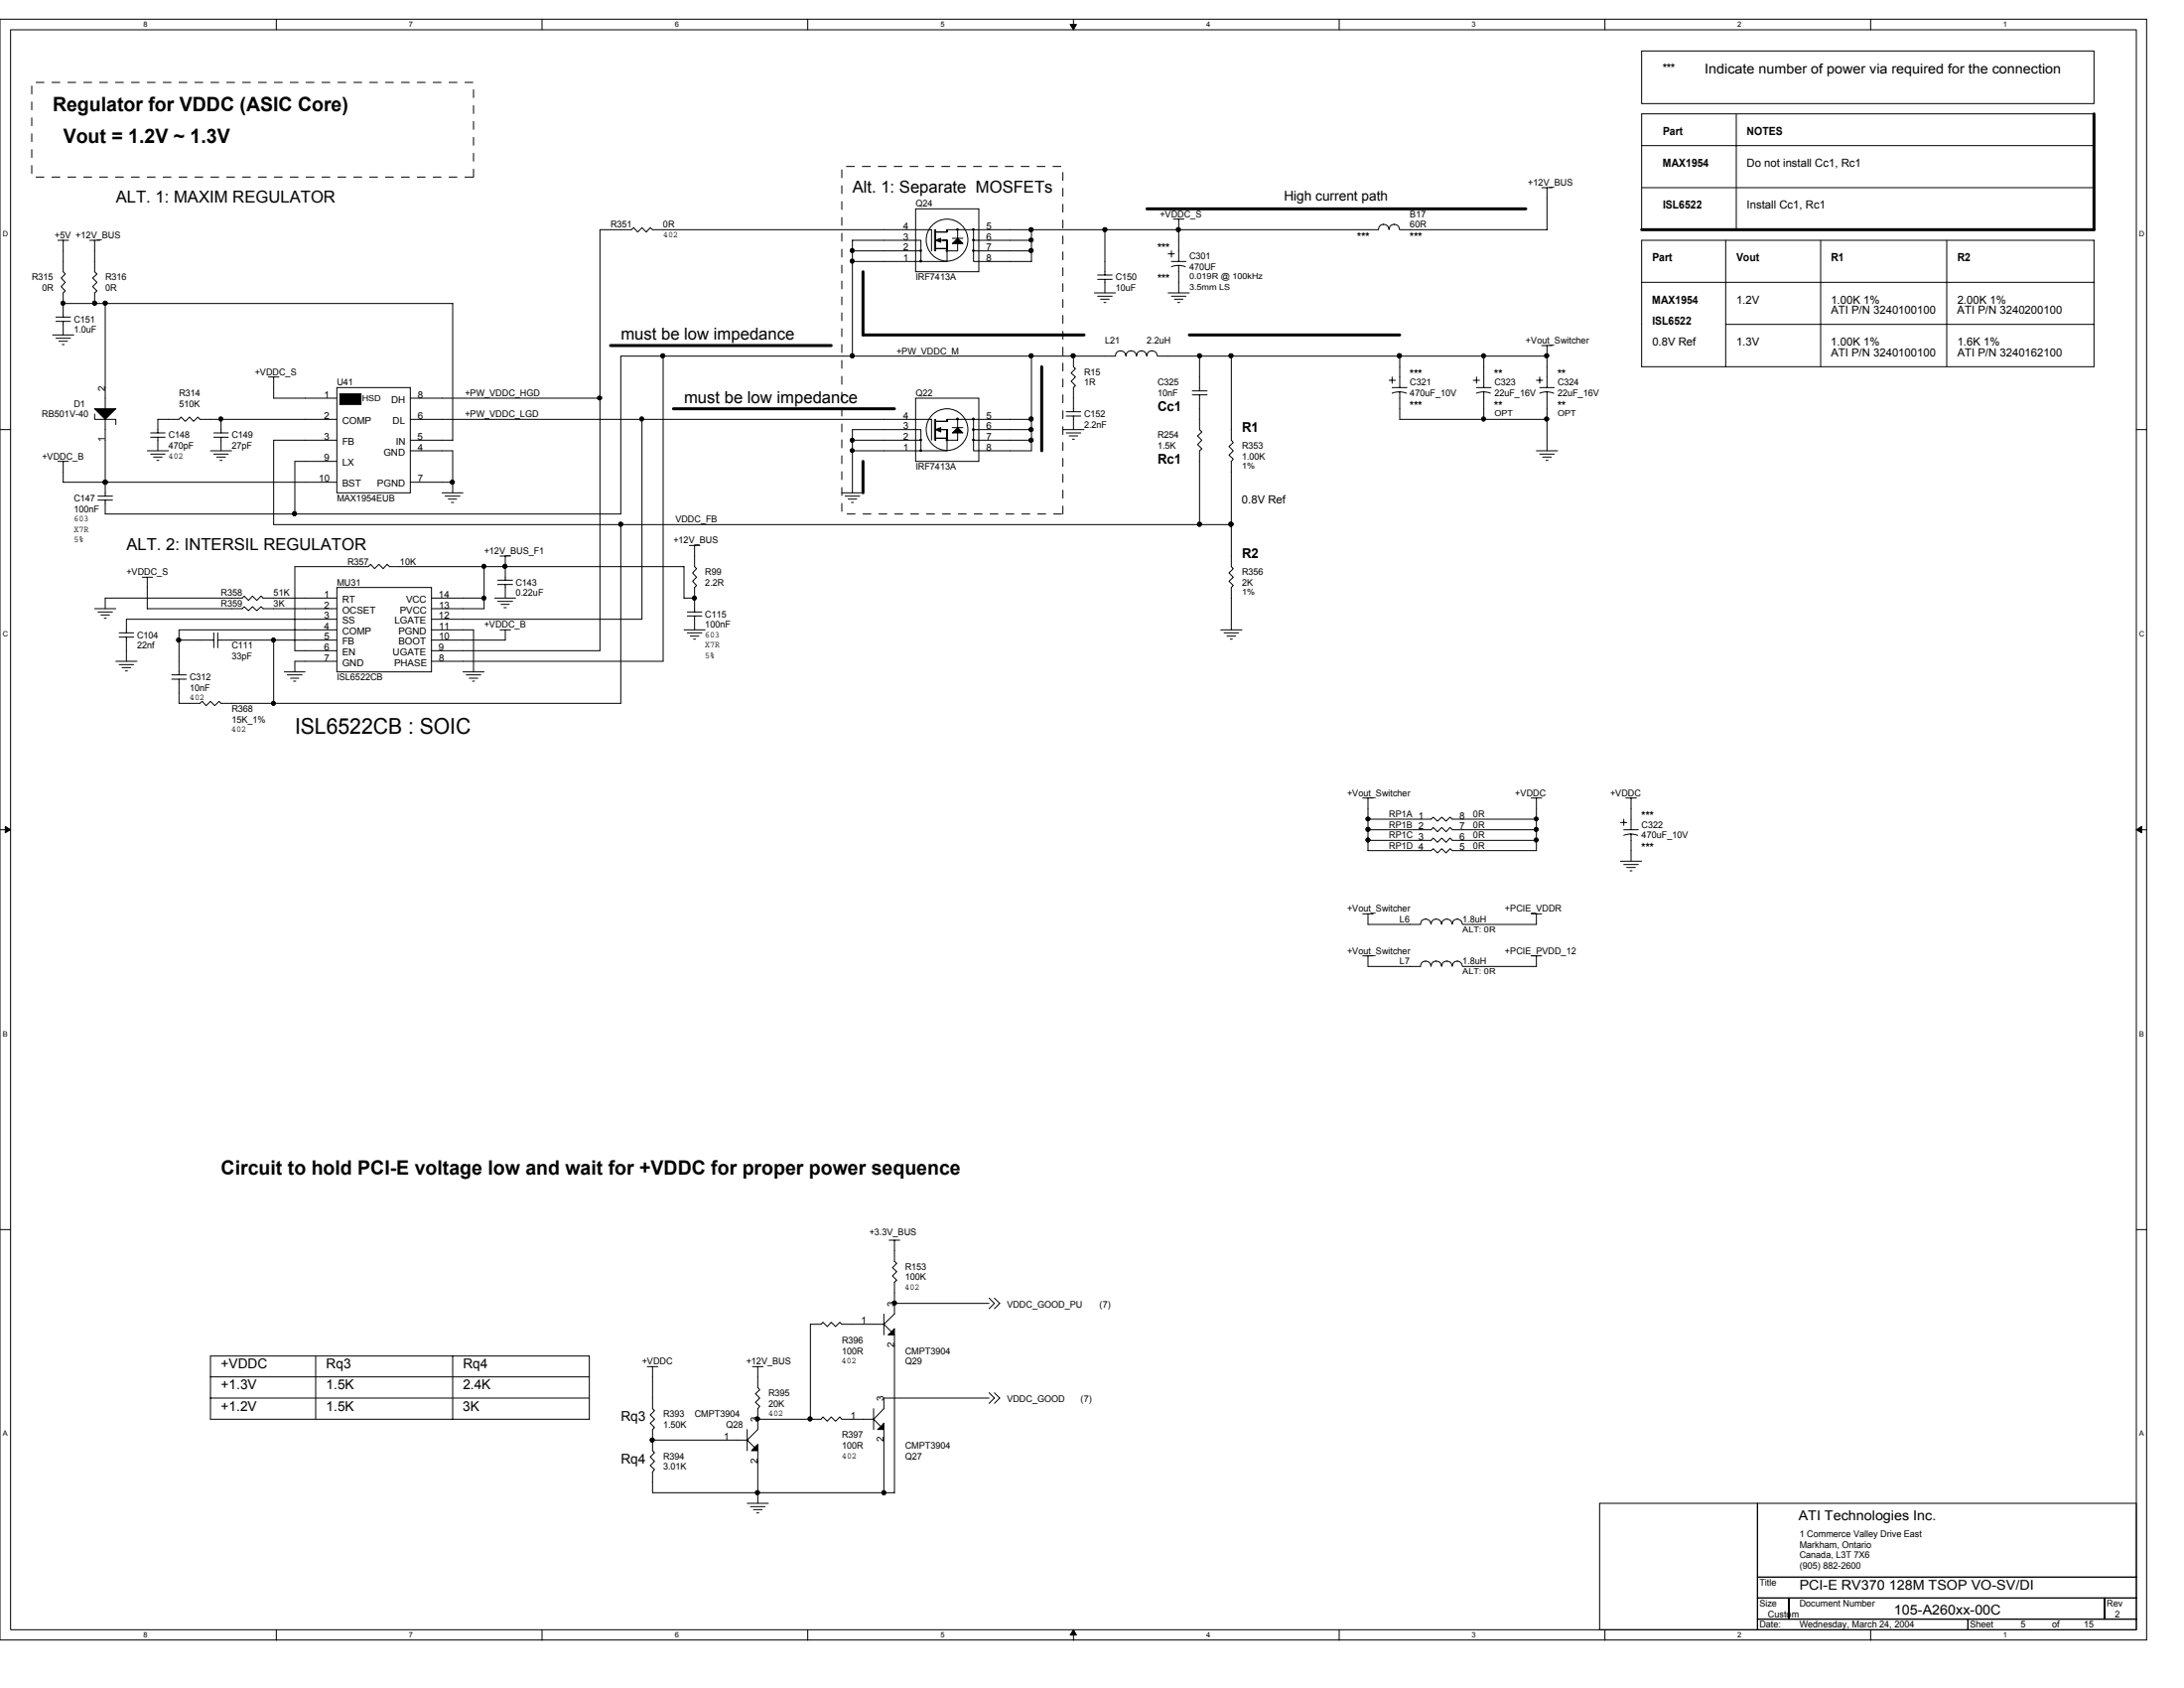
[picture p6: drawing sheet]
<svg xmlns="http://www.w3.org/2000/svg" width="279mm" height="216mm" viewBox="0 0 279 216" stroke-linecap="round" stroke-linejoin="round" font-family="sans-serif">
<path d="M0 2.5h274.6v207.3h-274.6zM1.4 3.8h271.9v204.6h-271.9z" fill="none" stroke="#000" stroke-width=".13"/>
<g fill="#fff">
<path d="M18.3 2.6h.5v1.1h-.5z"/>
<path d="M18.3 208.6h.5v1.1h-.5z"/>
</g>
<path d="M35.3 2.5v1.3M35.3 208.4v1.4" fill="none" stroke="#000" stroke-width=".13"/>
<g fill="#fff">
<path d="M52.3 2.6h.5v1.1h-.5z"/>
<path d="M52.3 208.6h.5v1.1h-.5z"/>
</g>
<path d="M69.3 2.5v1.3M69.3 208.4v1.4" fill="none" stroke="#000" stroke-width=".13"/>
<g fill="#fff">
<path d="M86.3 2.6h.5v1.1h-.5z"/>
<path d="M86.3 208.6h.5v1.1h-.5z"/>
</g>
<path d="M103.3 2.5v1.3M103.3 208.4v1.4" fill="none" stroke="#000" stroke-width=".13"/>
<g fill="#fff">
<path d="M120.3 2.6h.5v1.1h-.5z"/>
<path d="M120.3 208.6h.5v1.1h-.5z"/>
</g>
<path d="M137.3 2.5v1.3M137.3 208.4v1.4" fill="none" stroke="#000" stroke-width=".13"/>
<path d="M136.9 3.1h.8l-.4 .7zM137.3 208.4l.4 .7h-.8z" fill="#000" stroke="#000" stroke-width=".13"/>
<g fill="#fff">
<path d="M154.3 2.6h.5v1.1h-.5z"/>
<path d="M154.3 208.6h.5v1.1h-.5z"/>
</g>
<path d="M171.3 2.5v1.3M171.3 208.4v1.4" fill="none" stroke="#000" stroke-width=".13"/>
<g fill="#fff">
<path d="M188.3 2.6h.5v1.1h-.5z"/>
<path d="M188.3 208.6h.5v1.1h-.5z"/>
</g>
<path d="M205.3 2.5v1.3M205.3 208.4v1.4" fill="none" stroke="#000" stroke-width=".13"/>
<g fill="#fff">
<path d="M222.3 2.6h.5v1.1h-.5z"/>
<path d="M222.3 208.6h.5v1.1h-.5z"/>
</g>
<path d="M239.3 2.5v1.3M239.3 208.4v1.4" fill="none" stroke="#000" stroke-width=".13"/>
<g fill="#fff">
<path d="M256.3 2.6h.5v1.1h-.5z"/>
<path d="M256.3 208.6h.5v1.1h-.5z"/>
<path d="M.3 29.4h.7v1h-.7z"/>
<path d="M273.6 29.4h.7v1h-.7z"/>
<path d="M.3 80.5h.7v1.1h-.7z"/>
<path d="M273.6 80.5h.7v1.1h-.7z"/>
</g>
<path d="M0 54.9h1.4M273.3 54.9h1.4" fill="none" stroke="#000" stroke-width=".13"/>
<g fill="#fff">
<path d="M.3 131.7h.7v1.1h-.7z"/>
<path d="M273.6 131.7h.7v1.1h-.7z"/>
</g>
<path d="M0 106.1h1.4M273.3 106.1h1.4" fill="none" stroke="#000" stroke-width=".13"/>
<path d="M.7 105.7l.7 .4-.7 .4zM273.3 106.1l.7-.4v.8z" fill="#000" stroke="#000" stroke-width=".13"/>
<g fill="#fff">
<path d="M.3 182.8h.7v1.1h-.7z"/>
<path d="M273.6 182.8h.7v1.1h-.7z"/>
</g>
<g fill="none" stroke="#000" stroke-width=".13">
<path d="M210 14.6h57.9v14.8h-57.9zM210 6.5h57.9v6.8h-57.9zM210 18.6h57.9M222.1 14.6v14.8M7.4 30.7h1.4M8.1 30.7v4.1l.2 .3-.5 .5 .5 .5-.5 .6 .5 .5-.2 .3v3.1M8.1 38.8h49.8v17.5h-5.4M11.5 30.7h1.3M12.1 30.7v4.1l.3 .3-.5 .5 .5 .5-.5 .6 .5 .5-.3 .3v1.3M13.5 38.8v13.5M109.1 32.1h8.7M117.1 26.7h8.1v8.1h-8.1z"/>
<path d="M117.8 33.4v-2.7h-8.7v14.9M119.2 32.1v-2.7h-35.7l-.3-.3-.5 .6-.6-.6-.5 .6-.5-.6-.3 .3h-4v53.8h-21.6M119.5 29.4v2.7M119.7 29.4v2.7M119.7 31.8h1.5M120.4 30.7h.8v2.7h-12.1M121.8 30.5h1.4M122.5 29.4v2.7h-1.3M124.5 29.4v4h7.5v-4M124.5 32.1h7.5M124.5 30.7h7.5M140 37.5h2.7"/>
<path d="M140.4 37.9h1.9M140.4 35.7h1.9M140.4 35.2h1.9M140.8 38.3h1.1M141.2 38.7h.3M141.4 29.4v5.8M141.4 35.7v1.8M149.4 37.5h2.7M149.4 32.5h.8M149.9 34.1l.8-.1 .9 .1M149.9 33.4h1.8M149.9 37.9h1.8"/>
<path d="M149.9 32.1v.8M150.1 28h1.4M150.2 38.3h1.1M150.7 38.7h.2M150.8 28v5.4M150.8 34v3.5M176.4 29.3a.66 .66 0 0 1 .6-.6 .66 .66 0 0 1 .7 .6M176.4 29.4h-55.2v.3h-1.5M177.7 29.3a.66 .66 0 0 1 .7-.6 .66 .66 0 0 1 .6 .6M197.2 24h1.4M197.9 24v5.4h-18.8M210 30.7h57.9v16.2h-57.9z"/>
<path d="M210 24h57.9M210 36.1h57.9M220.8 30.7v16.2M232.9 30.7v16.2M249 30.7v16.2M6.7 42.8h2.7M7.2 43.3h1.8M7.2 41.1h1.8M7.2 40.6h1.8M7.4 59h1.4M7.5 43.6h1.1M8 44.1h.2"/>
<path d="M8.1 59v2.7h35M8.1 41.1v1.7M12.1 53v.6h2.7v.7M13.5 53.6v9.9M18.8 57.7h2.7M19.3 58.1h1.8M19.3 55.4h1.8M19.3 55.9h1.8M19.6 58.5h1.1M20.1 58.9h.2M20.2 55.9v1.8M26.9 57.7h2.7"/>
<path d="M27.3 58.1h1.9M27.3 55.4h1.9M27.3 55.9h1.9M27.7 58.5h1.1M28.2 58.9h.2M28.3 53.6v1.8M28.3 55.9v1.8M34.3 48.2h1.4M35 48.2v2.7h8.1M43.1 49.6h9.4v13.4h-9.4zM43.1 53.6h-17.5l-.3-.3-.5 .6-.5-.6-.6 .6-.5-.6-.3 .3h-2.7v1.8M43.1 56.3h-8.1v10.8h122.5"/>
<path d="M43.1 59h-5.4v6.7M52.5 50.9h24.3M52.5 53.6h66.7v2.7M52.5 57.7h5.4v5.3M82.1 53.6v25.6h-26.9M84.8 45.6v39h-29.6M109.1 56.3h8.7M117.1 50.9h8.1v8.1h-8.1zM117.8 57.7v-2.8h-8.7v8.1M119.5 53.6v2.7M119.7 56h1.5M119.7 53.6v2.7"/>
<path d="M120.4 54.9h.8v2.8h-12.1M121.8 54.7h1.4M122.5 53.6v2.7h-1.3M124.5 56.3h7.5M124.5 54.9h7.5M132 45.6v12.1h-7.5v-4.1M132 53.6h-10.8v.3h-1.5M136 54.9h2.7M136.4 55.4h1.9M136.4 53.2h1.9M136.4 52.7h1.9M136.8 55.8h1.1"/>
<path d="M137.2 56.2h.3M137.3 45.6v1.3l.3 .3-.6 .5 .6 .5-.6 .6 .6 .5-.3 .3v3.1M137.3 53.2v1.7M142.7 45.5a.66 .66 0 0 1 .7-.6 .66 .66 0 0 1 .6 .6M142.7 45.6h-63.3v20.1h-65.9v-1.7M144.1 45.5a.66 .66 0 0 1 .6-.6 .66 .66 0 0 1 .7 .6M145.4 45.5a.63 .63 0 0 1 .6-.6 .63 .63 0 0 1 .7 .6M146.7 45.5a.66 .66 0 0 1 .7-.6 .66 .66 0 0 1 .6 .6M148.1 45.6h49.8M152.5 50.5h1.9M152.5 50h1.9M153.5 50.5v4.4l.3 .3-.6 .6 .6 .5-.6 .6 .6 .5-.3 .3v9.4"/>
<path d="M153.5 45.6v4.4M157.5 45.6v10.7l.3 .3-.6 .5 .6 .6-.6 .5 .6 .5-.3 .3v13.5l.3 .2-.6 .6 .6 .5-.6 .5 .6 .6-.3 .2v5.5M177.7 48.6h.8M178.1 50.3l.9-.2 .9 .2M178.1 49.6h1.9M178.1 48.2v.8M179.1 45.6v4M179.1 50.1v3.5h18.8M188.5 48.6h.8M188.9 50.3l.9-.2 .9 .2M188.9 48.2v.8M188.9 49.6h1.9"/>
<path d="M189.8 45.6v4M189.8 50.1v3.5M196.6 57.7h2.7M196.6 48.6h.8M197 50.3l.9-.2 .9 .2M197 58.1h1.8M197 49.6h1.8M197 48.2v.8M197.2 44.2h1.4M197.4 58.5h1.1M197.8 58.9h.2M197.9 44.2v5.4"/>
<path d="M197.9 50.1v7.6M220.8 41.5h47.1M12.1 77.9h2.7M12.5 63.5h1.9M12.5 78.3h1.9M12.5 64h1.9M12.9 78.7h1.1M13.3 79.1h.3M18.2 73.8h1.3M18.8 73.8v4.1h12.2l.2-.3 .6 .5 .5-.5 .6 .5 .5-.5 .3 .3h9.4M43.1 75.1h12.1v10.8h-12.1zM43.1 76.5h-9.4l-.3-.3-.5 .6-.6-.6-.5 .6-.6-.6-.2 .3h-17.5v1.4"/>
<path d="M43.1 79.2h-26.9v1.7M52.5 61.7h5.4M55.2 76.5h6.7M56.6 63h2.6M56.9 63.5h1.9M57.4 63.8h1M57.7 64.3h.3M61.9 72.5v5.4h-6.7M63.3 76.5h2.7M63.7 76.9h1.9M63.7 74.8h1.9M63.7 74.2h1.9"/>
<path d="M64 71.1h1.3M64.1 77.3h1.1M64.5 77.7h.3M64.6 71.1v3.1M64.6 74.8v1.7M79.4 67.1v22.9h-51.1l-.3-.3-.5 .6-.6-.6-.5 .6-.5-.6-.3 .3h-2.7v-3.1M87.9 78.3h1.9M87.9 78.8h1.9M88.2 69.8h1.3M88.9 69.8v2.7l.2 .2-.5 .6 .5 .5-.5 .5 .5 .6-.2 .2v3.2M88.9 76.5h-1.4v-4h-37.7l-.3-.3-.5 .5-.5-.5-.6 .5-.5-.5-.3 .3h-9.4v10.7h5.4M88.9 78.8v1.8"/>
<path d="M107.7 63h2.7M108.1 63.5h1.9M108.5 63.8h1.1M108.9 64.3h.3M14.8 84.6h2.7M15.2 80.9h1.9M15.2 85h1.9M15.2 81.5h1.9M15.6 85.4h1.1M16 85.8h.3M16.2 81.5v3.1M22 86.3h1.8"/>
<path d="M22 86.9h1.8M22.9 81.9h4.4M27.3 80.9v1.9M27.9 81.9h15.2M27.9 80.9v1.9M35 81.9v8.1M36.4 85.9h2.6M36.7 86.3h2M37.2 86.7h1M37.5 87.1h.3M43.1 80.6h-20.2v5.7M43.1 84.6h-5.4v1.3"/>
<path d="M55.2 80.6h5.4v5.3M59.2 85.9h2.7M59.6 86.3h1.9M60 86.7h1.1M60.5 87.1h.2M64 80.6h1.3M64.6 80.6v1.3h-9.4M87.5 80.6h2.7M87.9 80.9h1.9M88.3 81.4h1.1M88.7 81.7h.3M156.2 80.6h2.7"/>
<path d="M156.6 80.9h1.9M157 81.4h1.1M157.4 81.7h.2M174.3 116.9h1.4M174.3 102.1h1.4M175 107.5h8.1l.2-.3 .6 .5 .5-.5 .6 .5 .5-.5 .3 .3h10.8v1.3h-10.8l-.3-.3-.5 .6-.6-.6-.5 .6-.6-.6-.2 .3h-8.1zM175 107.5v-1.4h8.1l.2-.3 .6 .6 .5-.6 .6 .6 .5-.6 .3 .3h10.8v1.4M175 106.1v-1.3h8.1l.2-.3 .6 .5 .5-.5 .6 .5 .5-.5 .3 .3h10.8v1.3M175 116.9v1.3h6.7M175 102.1v2.7M181.7 118.2a.66 .66 0 0 1 .7-.6 .66 .66 0 0 1 .6 .6M183.1 118.2a.66 .66 0 0 1 .6-.6 .66 .66 0 0 1 .7 .6"/>
<path d="M184.4 118.2a.66 .66 0 0 1 .7-.6 .66 .66 0 0 1 .7 .6M185.8 118.2a.64 .64 0 0 1 .6-.6 .64 .64 0 0 1 .7 .6M195.9 116.9h1.3M195.9 102.1h1.3M196.6 116.9v1.3h-9.5M196.6 102.1v2.7M207.3 110.2h2.7M207.3 105.2h.8M207.7 106.8l.9-.1 .9 .1M207.7 110.6h1.9M207.7 104.8v.8M207.7 106.1h1.9"/>
<path d="M208 102.1h1.3M208.1 111h1.1M208.5 111.4h.3M208.7 102.1v4M208.7 106.7v3.5M174.3 122.3h1.4M175 122.3v1.3h6.7M181.7 123.6a.66 .66 0 0 1 .7-.7 .66 .66 0 0 1 .6 .7M183.1 123.6a.66 .66 0 0 1 .6-.7 .66 .66 0 0 1 .7 .7M184.4 123.6a.66 .66 0 0 1 .7-.7 .66 .66 0 0 1 .7 .7M185.8 123.6a.64 .64 0 0 1 .6-.7 .64 .64 0 0 1 .7 .7M195.9 122.3h1.3"/>
<path d="M196.6 122.3v1.3h-9.5M0 157.3h1.4M113.7 158.6h1.4M114.4 158.6v2.7l.3 .3-.5 .5 .5 .5-.5 .6 .5 .5-.3 .3v4.1l-1.3 1.3 .9 .9M273.3 157.3h1.4M26.9 178.8h48.5M26.9 173.4h48.5v8.1h-48.5zM26.9 176.1h48.5M40.4 173.4v8.1M57.9 173.4v8.1M82.8 174.8h1.4M96.3 174.8h1.3"/>
<path d="M96.9 174.8v2.7l.3 .3-.6 .5 .6 .5-.6 .6 .6 .5-.3 .3v2.6l-1.3 1.4 .9 .9M113.1 169.4h-5.4l-.3-.3-.5 .6-.6-.6-.5 .6-.5-.6-.3 .3h-1.3v12.1M113.1 168.1v2.6M114.4 170.7v20.2h-30.9v-2.6l.2-.3-.5-.5 .5-.6-.5-.5 .5-.6-.2-.3v-2.7l.2-.2-.5-.6 .5-.5-.5-.5 .5-.6-.2-.2v-5.4M114.4 166.7h12.1M126.5 178.1l.7 .7-.7 .7M126.5 166l.7 .7-.7 .7M126.5 178.8h-13.4v1.4l-1.3 1.3 .9 1M127.2 178.1l.7 .7-.7 .7M127.2 166l.7 .7-.7 .7M83.5 184.2h12.1M95.6 192.3h2.7"/>
<path d="M95.6 182.8v2.7M96 192.7h1.9M96.4 193.1h1.1M96.8 193.5h.3M96.9 181.5h8.1l.3-.3 .5 .6 .5-.6 .6 .6 .5-.6 .3 .3h4.1M96.9 185.5v6.8M111.8 180.2v2.6M113.1 182.8v8.1M204.6 192.3h20.2v16.1h-20.2zM224.8 192.3h48.5v9.4h-48.5zM224.8 201.7h48.5v2.7h-48.5zM224.8 204.4h4.1v2.7h-4.1z"/>
<path d="M224.8 207.1h27v1.3h-27zM228.9 204.4h40.3v2.7h-40.3zM251.8 207.1h21.5v1.3h-21.5zM269.2 204.4h4.1v2.7h-4.1z"/>
<circle cx="121.1" cy="30.7" r="2.68"/>
<circle cx="121.2" cy="54.9" r="2.67"/>
</g>
<g fill="#000" stroke="#000" stroke-width=".13">
<path d="M7.9 38.6l.1-.1 .3 .1-.1 .4h-.2h-.1z" fill-rule="evenodd"/>
<path d="M7.9 38.6l.1-.1 .3 .1-.1 .4h-.2h-.1z" fill-rule="evenodd"/>
<path d="M108.9 31.9l.1-.1 .2 .1v.3l-.2 .1-.1-.1z" fill-rule="evenodd"/>
<path d="M108.9 33.2l.1-.1 .2 .2v.3l-.2 .1-.1-.1z" fill-rule="evenodd"/>
<path d="M108.9 31.9l.1-.1 .2 .1v.3l-.2 .1-.1-.1z" fill-rule="evenodd"/>
<path d="M108.9 33.2l.1-.1 .2 .2v.3l-.2 .1-.1-.1z" fill-rule="evenodd"/>
<path d="M117.7 33.3l.2 .1-.1 .1z" fill-rule="evenodd"/>
<path d="M117.7 32h.2v.1h-.2z" fill-rule="evenodd"/>
<path d="M119.7 30.7l.7-.2v.5z" fill-rule="evenodd"/>
<path d="M121.1 32h.1v.1h-.1z" fill-rule="evenodd"/>
<path d="M121.8 31.2l.7-.7 .7 .7z" fill-rule="evenodd"/>
<path d="M122.4 29.3h.1v.1h-.1z" fill-rule="evenodd"/>
<path d="M124.4 29.3h.2v.1h-.2z" fill-rule="evenodd"/>
<path d="M124.4 30.6h.2v.2h-.2z" fill-rule="evenodd"/>
<path d="M124.4 32h.2v.1h-.2z" fill-rule="evenodd"/>
<path d="M12.1 52.3h2.7l-1.3 1.3z" fill-rule="evenodd"/>
<path d="M28.1 53.4l.1-.1 .3 .2-.1 .3h-.2h-.1z" fill-rule="evenodd"/>
<path d="M28.1 53.4l.1-.1 .3 .2-.1 .3h-.2h-.1z" fill-rule="evenodd"/>
<path d="M43.5 50.4h2.7v1.3h-2.7z" fill-rule="evenodd"/>
<path d="M81.9 53.4l.2-.1 .2 .2v.3h-.2h-.2z" fill-rule="evenodd"/>
<path d="M81.9 53.4l.2-.1 .2 .2v.3h-.2h-.2z" fill-rule="evenodd"/>
<path d="M108.9 45.3h.1l.2 .1v.3l-.2 .1-.1-.1z" fill-rule="evenodd"/>
<path d="M108.9 45.3h.1l.2 .1v.3l-.2 .1-.1-.1z" fill-rule="evenodd"/>
<path d="M108.9 57.5h.3l.1 .1-.1 .2-.2 .1-.1-.1z" fill-rule="evenodd"/>
<path d="M108.9 56.1l.1-.1 .2 .2v.3l-.2 .1-.1-.1z" fill-rule="evenodd"/>
<path d="M108.9 45.3h.1l.2 .1v.3l-.2 .1-.1-.1z" fill-rule="evenodd"/>
<path d="M108.9 45.3h.1l.2 .1v.3l-.2 .1-.1-.1z" fill-rule="evenodd"/>
<path d="M108.9 57.5h.3l.1 .1-.1 .2-.2 .1-.1-.1z" fill-rule="evenodd"/>
<path d="M108.9 56.1l.1-.1 .2 .2v.3l-.2 .1-.1-.1z" fill-rule="evenodd"/>
<path d="M117.7 57.6h.2v.1h-.2z" fill-rule="evenodd"/>
<path d="M117.7 56.2h.2v.1h-.2z" fill-rule="evenodd"/>
<path d="M119.7 54.9l.7-.2v.5z" fill-rule="evenodd"/>
<path d="M121.1 56.2h.1v.1h-.1z" fill-rule="evenodd"/>
<path d="M121.8 55.4l.7-.7 .7 .7z" fill-rule="evenodd"/>
<path d="M122.4 53.5l.2 .1-.1 .1z" fill-rule="evenodd"/>
<path d="M124.4 53.5l.2 .1-.1 .1z" fill-rule="evenodd"/>
<path d="M124.4 54.9h.2l-.1 .2z" fill-rule="evenodd"/>
<path d="M124.4 56.2h.2v.1h-.2z" fill-rule="evenodd"/>
<path d="M189.6 45.3h.2l.2 .1v.3l-.2 .1-.2-.1z" fill-rule="evenodd"/>
<path d="M189.6 53.4l.2-.1 .2 .2v.3h-.2h-.2z" fill-rule="evenodd"/>
<path d="M189.6 45.3h.2l.2 .1v.3l-.2 .1-.2-.1z" fill-rule="evenodd"/>
<path d="M189.6 53.4l.2-.1 .2 .2v.3h-.2h-.2z" fill-rule="evenodd"/>
<path d="M61.7 76.3l.2-.1 .2 .2v.3l-.2 .1-.2-.1z" fill-rule="evenodd"/>
<path d="M61.7 72.2h.2l.2 .1v.3l-.2 .1-.2-.1z" fill-rule="evenodd"/>
<path d="M61.7 76.3l.2-.1 .2 .2v.3l-.2 .1-.2-.1z" fill-rule="evenodd"/>
<path d="M61.7 72.2h.2l.2 .1v.3l-.2 .1-.2-.1z" fill-rule="evenodd"/>
<path d="M88.7 76.3l.1-.1 .2 .2v.3l-.2 .1-.1-.1z" fill-rule="evenodd"/>
<path d="M88.7 76.3l.1-.1 .2 .2v.3l-.2 .1-.1-.1z" fill-rule="evenodd"/>
<path d="M34.8 89.8l.2-.1 .2 .1-.1 .3-.1 .1-.2-.1z" fill-rule="evenodd"/>
<path d="M34.8 81.7l.2-.1 .2 .1-.1 .3-.1 .1-.2-.1z" fill-rule="evenodd"/>
<path d="M34.8 89.8l.2-.1 .2 .1-.1 .3-.1 .1-.2-.1z" fill-rule="evenodd"/>
<path d="M34.8 81.7l.2-.1 .2 .1-.1 .3-.1 .1-.2-.1z" fill-rule="evenodd"/>
<path d="M196.4 104.6h.3l.1 .1-.1 .2-.2 .1-.1-.1z" fill-rule="evenodd"/>
<path d="M196.4 107.3l.1-.1 .2 .1v.3l-.2 .1-.1-.1z" fill-rule="evenodd"/>
<path d="M196.4 105.9l.1-.1 .2 .1v.4h-.2h-.1z" fill-rule="evenodd"/>
<path d="M196.4 104.6h.3l.1 .1-.1 .2-.2 .1-.1-.1z" fill-rule="evenodd"/>
<path d="M196.4 107.3l.1-.1 .2 .1v.3l-.2 .1-.1-.1z" fill-rule="evenodd"/>
<path d="M196.4 105.9l.1-.1 .2 .1v.4h-.2h-.1z" fill-rule="evenodd"/>
<path d="M114.4 169.9v.8h-.8z" fill-rule="evenodd"/>
<path d="M96.5 185.1l.4-.4v.8h-.8z" fill-rule="evenodd"/>
<path d="M113.1 182v.8h-.8z" fill-rule="evenodd"/>
<circle cx="12.1" cy="38.8" r=".26"/>
<circle cx="13.5" cy="38.8" r=".26"/>
<circle cx="131.9" cy="32" r=".26"/>
<circle cx="131.9" cy="29.4" r=".26"/>
<circle cx="131.9" cy="30.7" r=".25"/>
<circle cx="141.3" cy="29.4" r=".26"/>
<circle cx="150.7" cy="29.4" r=".26"/>
<circle cx="76.7" cy="50.9" r=".25"/>
<circle cx="84.8" cy="45.5" r=".26"/>
<circle cx="131.9" cy="53.6" r=".26"/>
<circle cx="131.9" cy="56.3" r=".26"/>
<circle cx="131.9" cy="45.5" r=".26"/>
<circle cx="131.9" cy="54.9" r=".26"/>
<circle cx="137.3" cy="45.5" r=".26"/>
<circle cx="153.5" cy="45.5" r=".26"/>
<circle cx="157.5" cy="45.5" r=".26"/>
<circle cx="179" cy="45.5" r=".26"/>
<circle cx="197.9" cy="45.5" r=".26"/>
<circle cx="197.9" cy="53.6" r=".26"/>
<circle cx="13.5" cy="61.7" r=".26"/>
<circle cx="37.7" cy="65.7" r=".26"/>
<circle cx="57.9" cy="61.7" r=".26"/>
<circle cx="64.6" cy="72.4" r=".26"/>
<circle cx="79.4" cy="67.1" r=".26"/>
<circle cx="153.5" cy="67.1" r=".26"/>
<circle cx="157.5" cy="67.1" r=".26"/>
<circle cx="22.9" cy="81.9" r=".26"/>
<circle cx="175" cy="107.4" r=".26"/>
<circle cx="175" cy="106.1" r=".26"/>
<circle cx="175" cy="104.7" r=".25"/>
<circle cx="114.4" cy="166.7" r=".26"/>
<circle cx="83.4" cy="184.2" r=".26"/>
<circle cx="96.9" cy="181.5" r=".26"/>
<circle cx="96.9" cy="190.9" r=".26"/>
<circle cx="103.6" cy="181.5" r=".26"/>
<circle cx="113.1" cy="190.9" r=".26"/>
</g>
<path d="M267.9 14.6v14.8h-57.9M110.4 34.8v8h28.3M146.7 26.7h48.5M78.1 44.2h28.2M86.1 52.3h28.3M110.4 59v4M133.3 46.9v10.8M152.1 42.8h27" fill="none" stroke="#000" stroke-width=".38"/>
<path d="M4.1 10.5h56.5v12.1h-56.5zM107.7 21.3h28.3v44.4h-28.3z" fill="none" stroke="#000" stroke-width=".13" stroke-dasharray="1 1 1 1 1 1 1 1"/>
<text font-size="2.8" x="37.7" y="93.9">ISL6522CB : SOIC</text>
<g font-size="2.5">
<text x="6.7" y="14.3">Regulator for VDDC (ASIC Core)</text>
<text x="8.1" y="18.3">Vout = 1.2V ~ 1.3V</text>
<text x="28.3" y="150.2">Circuit to hold PCI-E voltage low and wait for +VDDC for proper power sequence</text>
</g>
<g font-size="2.1">
<text x="14.8" y="26">ALT. 1: MAXIM REGULATOR</text>
<text x="109.1" y="24.6">Alt. 1: Separate MOSFETs</text>
<text x="79.4" y="43.4">must be low impedance</text>
<text x="87.5" y="51.5">must be low impedance</text>
<text x="16.2" y="70.4">ALT. 2: INTERSIL REGULATOR</text>
</g>
<g font-size="1.7">
<text x="218.1" y="9.4">Indicate number of power via required for the connection</text>
<text x="164.3" y="25.6">High current path</text>
<text x="148.1" y="52.5">Cc1</text>
<text x="148.1" y="59.3">Rc1</text>
<text x="158.9" y="55.2">R1</text>
<text x="158.9" y="71.4">R2</text>
<text x="28.3" y="177.7">+1.3V</text>
<text x="28.3" y="175">+VDDC</text>
<text x="41.7" y="175">Rq3</text>
<text x="41.7" y="177.7">1.5K</text>
<text x="59.2" y="177.7">2.4K</text>
<text x="59.2" y="175">Rq4</text>
<text x="28.3" y="180.4">+1.2V</text>
<text x="41.7" y="180.4">1.5K</text>
<text x="59.2" y="180.4">3K</text>
<text x="79.4" y="181.8">Rq3</text>
<text x="79.4" y="187.2">Rq4</text>
<text x="230.1" y="194.4">ATI Technologies Inc.</text>
<text x="230.2" y="203.3">PCI-E RV370 128M TSOP VO-SV/DI</text>
<text x="242.3" y="206.5">105-A260xx-00C</text>
</g>
<g font-size="1.4">
<text x="212.7" y="9.2">***</text>
<text x="212.7" y="17.3">Part</text>
<text x="223.5" y="17.3">NOTES</text>
<text x="212.7" y="21.3">MAX1954</text>
<text x="223.5" y="21.3">Do not install Cc1, Rc1</text>
<text x="212.7" y="26.7">ISL6522</text>
<text x="223.5" y="26.7">Install Cc1, Rc1</text>
<text x="148.1" y="32.1">***</text>
<text x="173.7" y="30.7">***</text>
<text x="180.4" y="30.7">***</text>
<text x="211.4" y="33.4">Part</text>
<text x="222.1" y="33.4">Vout</text>
<text x="234.2" y="33.4">R1</text>
<text x="250.4" y="33.4">R2</text>
<text x="148.1" y="36.1">***</text>
<text x="211.4" y="38.8">MAX1954</text>
<text x="211.4" y="41.5">ISL6522</text>
<text x="222.1" y="38.8">1.2V</text>
<text x="234.2" y="38.8">1.00K 1%</text>
<text x="234.2" y="40.2">ATI P/N 3240100100</text>
<text x="250.4" y="40.2">ATI P/N 3240200100</text>
<text x="250.4" y="38.8">2.00K 1%</text>
<text x="211.4" y="44.2">0.8V Ref</text>
<text x="222.1" y="44.2">1.3V</text>
<text x="234.2" y="44.2">1.00K 1%</text>
<text x="234.2" y="45.6">ATI P/N 3240100100</text>
<text x="250.4" y="45.6">ATI P/N 3240162100</text>
<text x="250.4" y="44.2">1.6K 1%</text>
<text x="180.4" y="48.3">***</text>
<text x="180.4" y="52.3">***</text>
<text x="191.2" y="52.3">**</text>
<text x="191.2" y="48.3">**</text>
<text x="199.3" y="48.3">**</text>
<text x="199.3" y="52.3">**</text>
<text x="158.9" y="64.4">0.8V Ref</text>
<text x="210" y="104.8">***</text>
<text x="210" y="108.8">***</text>
</g>
<g font-size="1.2">
<text x="195.5" y="23.7">+12V_BUS</text>
<text x="78.1" y="29.1">R351</text>
<text x="84.8" y="29.1">0R</text>
<text x="115.5" y="29.3">4</text>
<text x="117.1" y="26.5">Q24</text>
<text x="126.2" y="29.3">5</text>
<text x="148.4" y="27.8">+VDDC_S</text>
<text x="180.4" y="27.8">B17</text>
<text x="180.4" y="29.1">60R</text>
<text x="4.1" y="35.9">R315</text>
<text x="7" y="30.5">+5V +12V_BUS</text>
<text x="13.5" y="35.9">R316</text>
<text x="84.8" y="30.4">402</text>
<text x="115.5" y="33.4">1</text>
<text x="115.5" y="32">2</text>
<text x="115.5" y="30.7">3</text>
<text x="117.1" y="35.9">IRF7413A</text>
<text x="126.2" y="30.7">6</text>
<text x="126.2" y="32">7</text>
<text x="126.2" y="33.4">8</text>
<text x="142.7" y="35.9">C150</text>
<text x="152.1" y="33.2">C301</text>
<text x="152.1" y="34.5">470UF</text>
<text x="5.4" y="37.2">0R</text>
<text x="9.4" y="41.3">C151</text>
<text x="13.5" y="37.2">0R</text>
<text x="142.7" y="37.2">10uF</text>
<text x="9.4" y="42.6">1.0uF</text>
<text x="114.7" y="45.3">+PW_VDDC_M</text>
<text x="141.4" y="43.9">L21</text>
<text x="146.7" y="43.9">2.2uH</text>
<text x="195.2" y="43.9">+Vout_Switcher</text>
<text x="5.4" y="53.4">RB501V-40</text>
<text x="9.4" y="52">D1</text>
<text x="13.4" y="50" transform="rotate(-90 13.4 50)">2</text>
<text x="22.9" y="50.7">R314</text>
<text x="22.9" y="52">510K</text>
<text x="32.6" y="48">+VDDC_S</text>
<text x="41.5" y="50.9">1</text>
<text x="41.5" y="53.6">2</text>
<text x="43.1" y="49.3">U41</text>
<text x="43.8" y="51.5">ILIM</text>
<text x="50" y="51.5">DH</text>
<text x="53.4" y="53.6">6</text>
<text x="53.4" y="50.9">8</text>
<text x="59.5" y="50.7">+PW_VDDC_HGD</text>
<text x="59.5" y="53.4">+PW_VDDC_LGD</text>
<text x="115.5" y="53.6">4</text>
<text x="117.1" y="50.7">Q22</text>
<text x="126.2" y="53.6">5</text>
<text x="138.7" y="48">R15</text>
<text x="138.7" y="49.3">1R</text>
<text x="138.7" y="53.4">C152</text>
<text x="148.1" y="49.3">C325</text>
<text x="148.1" y="50.7">10nF</text>
<text x="180.4" y="49.3">C321</text>
<text x="180.4" y="50.7">470uF_10V</text>
<text x="191.2" y="49.3">C323</text>
<text x="191.2" y="50.7">22uF_16V</text>
<text x="199.3" y="49.3">C324</text>
<text x="199.3" y="50.7">22uF_16V</text>
<text x="5.4" y="58.8">+VDDC_B</text>
<text x="13.4" y="56.6" transform="rotate(-90 13.4 56.6)">1</text>
<text x="21.5" y="58.6">402</text>
<text x="21.5" y="56">C148</text>
<text x="21.5" y="57.4">470pF</text>
<text x="29.6" y="56">C149</text>
<text x="29.6" y="57.4">27pF</text>
<text x="41.5" y="56.3">3</text>
<text x="41.5" y="59">9</text>
<text x="43.8" y="54.2">COMP</text>
<text x="43.8" y="56.9">FB</text>
<text x="43.8" y="59.6">LX</text>
<text x="49.1" y="58.3">GND</text>
<text x="50.2" y="54.2">DL</text>
<text x="50.6" y="56.9">IN</text>
<text x="53.4" y="56.3">5</text>
<text x="53.4" y="57.6">4</text>
<text x="115.5" y="57.6">1</text>
<text x="115.5" y="56.3">2</text>
<text x="115.5" y="54.9">3</text>
<text x="126.2" y="54.9">6</text>
<text x="126.2" y="56.3">7</text>
<text x="126.2" y="57.6">8</text>
<text x="138.7" y="54.7">2.2nF</text>
<text x="148.1" y="56">R254</text>
<text x="148.1" y="57.4">1.5K</text>
<text x="158.9" y="57.4">R353</text>
<text x="158.9" y="58.8">1.00K</text>
<text x="9.4" y="64.1">C147</text>
<text x="9.4" y="65.5">100nF</text>
<text x="40.8" y="61.6">10</text>
<text x="43.1" y="64.1">MAX1954EUB</text>
<text x="43.8" y="62.3">BST</text>
<text x="48.3" y="62.3">PGND</text>
<text x="53.4" y="61.6">7</text>
<text x="117.1" y="60.1">IRF7413A</text>
<text x="9.4" y="66.7">603</text>
<text x="9.4" y="68.1">X7R</text>
<text x="9.4" y="69.4">5%</text>
<text x="61.9" y="70.9">+12V_BUS_F1</text>
<text x="86.1" y="69.5">+12V_BUS</text>
<text x="86.4" y="66.8">VDDC_FB</text>
<text x="16.2" y="73.6">+VDDC_S</text>
<text x="28.3" y="77.6">R359</text>
<text x="28.3" y="76.2">R358</text>
<text x="35" y="77.6">3K</text>
<text x="35" y="76.2">51K</text>
<text x="41.5" y="77.8">2</text>
<text x="41.5" y="76.5">1</text>
<text x="43.1" y="74.9">MU31</text>
<text x="43.8" y="77.1">RT</text>
<text x="44.4" y="72.2">R357</text>
<text x="51.2" y="72.2">10K</text>
<text x="51.9" y="77.1">VCC</text>
<text x="56.1" y="76.5">14</text>
<text x="56.1" y="77.8">13</text>
<text x="66" y="74.9">C143</text>
<text x="66" y="76.2">0.22uF</text>
<text x="90.2" y="73.6">R99</text>
<text x="90.2" y="74.9">2.2R</text>
<text x="158.9" y="73.6">R356</text>
<text x="158.9" y="74.9">2K</text>
<text x="17.5" y="81.7">C104</text>
<text x="17.5" y="83">22nf</text>
<text x="29.6" y="83">C111</text>
<text x="41.5" y="79.2">3</text>
<text x="41.5" y="80.5">4</text>
<text x="41.5" y="81.8">5</text>
<text x="41.5" y="83.2">6</text>
<text x="43.8" y="78.4">OCSET</text>
<text x="43.8" y="79.8">SS</text>
<text x="43.8" y="81.2">COMP</text>
<text x="43.8" y="82.5">FB</text>
<text x="43.8" y="83.8">EN</text>
<text x="50.2" y="83.8">UGATE</text>
<text x="50.5" y="79.8">LGATE</text>
<text x="51" y="82.5">BOOT</text>
<text x="51" y="81.2">PGND</text>
<text x="51.1" y="78.4">PVCC</text>
<text x="56.1" y="83.2">9</text>
<text x="56.1" y="79.2">12</text>
<text x="56.1" y="81.8">10</text>
<text x="56.1" y="80.5">11</text>
<text x="61.9" y="80.3">+VDDC_B</text>
<text x="90.2" y="81.5">603</text>
<text x="90.2" y="82.8">X7R</text>
<text x="90.2" y="79">C115</text>
<text x="90.2" y="80.3">100nF</text>
<text x="24.3" y="87">C312</text>
<text x="24.3" y="88.4">10nF</text>
<text x="24.3" y="89.6">402</text>
<text x="29.6" y="84.3">33pF</text>
<text x="41.5" y="84.5">7</text>
<text x="43.1" y="87">ISL6522CB</text>
<text x="43.8" y="85.2">GND</text>
<text x="50.4" y="85.2">PHASE</text>
<text x="56.1" y="84.5">8</text>
<text x="90.2" y="84.2">5%</text>
<text x="29.6" y="93.6">402</text>
<text x="29.6" y="91.1">R368</text>
<text x="29.6" y="92.4">15K_1%</text>
<text x="172.3" y="101.9">+Vout_Switcher</text>
<text x="193.8" y="101.9">+VDDC</text>
<text x="206" y="101.9">+VDDC</text>
<text x="177.7" y="107.2">RP1C 3</text>
<text x="177.7" y="104.5">RP1A 1</text>
<text x="177.7" y="105.9">RP1B 2</text>
<text x="186.7" y="107.4">6</text>
<text x="186.7" y="104.7">8</text>
<text x="186.7" y="106.1">7</text>
<text x="188.5" y="107.2">0R</text>
<text x="188.5" y="104.5">0R</text>
<text x="188.5" y="105.9">0R</text>
<text x="210" y="105.9">C322</text>
<text x="210" y="107.2">470uF_10V</text>
<text x="177.7" y="108.6">RP1D 4</text>
<text x="186.7" y="108.8">5</text>
<text x="188.5" y="108.6">0R</text>
<text x="172.3" y="116.6">+Vout_Switcher</text>
<text x="179.1" y="118">L6</text>
<text x="187.1" y="118">1.8uH</text>
<text x="192.5" y="116.6">+PCIE_VDDR</text>
<text x="172.3" y="122">+Vout_Switcher</text>
<text x="179.1" y="123.4">L7</text>
<text x="187.1" y="123.4">1.8uH</text>
<text x="192.5" y="122">+PCIE_PVDD_12</text>
<text x="111.2" y="158">+3.3V_BUS</text>
<text x="114.4" y="167.1" transform="rotate(-90 114.4 167.1)">3</text>
<text x="115.8" y="165">402</text>
<text x="115.8" y="162.4">R153</text>
<text x="115.8" y="163.7">100K</text>
<text x="128.8" y="167.3">VDDC_GOOD_PU</text>
<text x="140.7" y="167.3">(7)</text>
<text x="107.7" y="171.8">R396</text>
<text x="107.7" y="173.2">100R</text>
<text x="110.2" y="169.3">1</text>
<text x="114.4" y="172.3" transform="rotate(-90 114.4 172.3)">2</text>
<text x="115.8" y="173.2">CMPT3904</text>
<text x="82.1" y="174.5">+VDDC</text>
<text x="95.5" y="174.5">+12V_BUS</text>
<text x="98.3" y="178.6">R395</text>
<text x="98.3" y="179.9">20K</text>
<text x="107.7" y="174.4">402</text>
<text x="113" y="179.2" transform="rotate(-90 113 179.2)">3</text>
<text x="115.8" y="174.5">Q29</text>
<text x="128.8" y="179.4">VDDC_GOOD</text>
<text x="138.3" y="179.4">(7)</text>
<text x="84.8" y="181.3">R393</text>
<text x="84.8" y="182.6">1.50K</text>
<text x="88.9" y="181.3">CMPT3904</text>
<text x="92.6" y="184.1">1</text>
<text x="92.9" y="182.6">Q28</text>
<text x="96.9" y="181.9" transform="rotate(-90 96.9 181.9)">3</text>
<text x="98.3" y="181.1">402</text>
<text x="107.7" y="183.9">R397</text>
<text x="107.7" y="185.3">100R</text>
<text x="108.8" y="181.5">1</text>
<text x="113" y="184.4" transform="rotate(-90 113 184.4)">2</text>
<text x="115.8" y="185.3">CMPT3904</text>
<text x="84.8" y="186.6">R394</text>
<text x="84.8" y="188">3.01K</text>
<text x="96.9" y="187.2" transform="rotate(-90 96.9 187.2)">2</text>
<text x="107.7" y="186.5">402</text>
<text x="115.8" y="186.6">Q27</text>
<text x="230.2" y="196.6">1 Commerce Valley Drive East</text>
<text x="230.2" y="198">Markham, Ontario</text>
<text x="225.1" y="202.8">Title</text>
<text x="230.2" y="199.3">Canada, L3T 7X6</text>
<text x="230.2" y="200.7">(905) 882-2600</text>
<text x="225.1" y="205.5">Size</text>
<text x="225.1" y="208.2">Date:</text>
<text x="226.2" y="206.8">Custom</text>
<text x="230.2" y="208.2">Wednesday, March 24, 2004</text>
<text x="230.2" y="205.5">Document Number</text>
<text x="252" y="208.2">Sheet</text>
<text x="258.5" y="208.2">5</text>
<text x="262.5" y="208.2">of</text>
<text x="266.6" y="208.2">15</text>
<text x="269.5" y="205.5">Rev</text>
<text x="270.6" y="206.8">2</text>
</g>
<g font-size="1.1">
<text x="152.1" y="35.7">0.019R @ 100kHz</text>
<text x="152.1" y="37.1">3.5mm LS</text>
<text x="46.3" y="51.4">HSD</text>
<text x="191.2" y="53.3">OPT</text>
<text x="199.3" y="53.3">OPT</text>
<text x="158.9" y="60">1%</text>
<text x="158.9" y="76.1">1%</text>
<text x="187.1" y="119.2">ALT: 0R</text>
<text x="187.1" y="124.6">ALT: 0R</text>
</g>
<g font-size=".9">
<text x="18.3" y="3.5">8</text>
<text x="52.3" y="3.5">7</text>
<text x="86.3" y="3.5">6</text>
<text x="120.3" y="3.5">5</text>
<text x="154.3" y="3.5">4</text>
<text x="188.3" y="3.5">3</text>
<text x="222.3" y="3.5">2</text>
<text x="256.3" y="3.5">1</text>
<text x=".3" y="30.2">D</text>
<text x="273.6" y="30.2">D</text>
<text x=".3" y="81.4">C</text>
<text x="273.6" y="81.4">C</text>
<text x=".3" y="132.5">B</text>
<text x="273.6" y="132.5">B</text>
<text x=".3" y="183.7">A</text>
<text x="273.6" y="183.7">A</text>
<text x="18.3" y="209.5">8</text>
<text x="52.3" y="209.5">7</text>
<text x="86.3" y="209.5">6</text>
<text x="120.3" y="209.5">5</text>
<text x="154.3" y="209.5">4</text>
<text x="188.3" y="209.5">3</text>
<text x="222.3" y="209.5">2</text>
<text x="256.3" y="209.5">1</text>
</g>
</svg>
